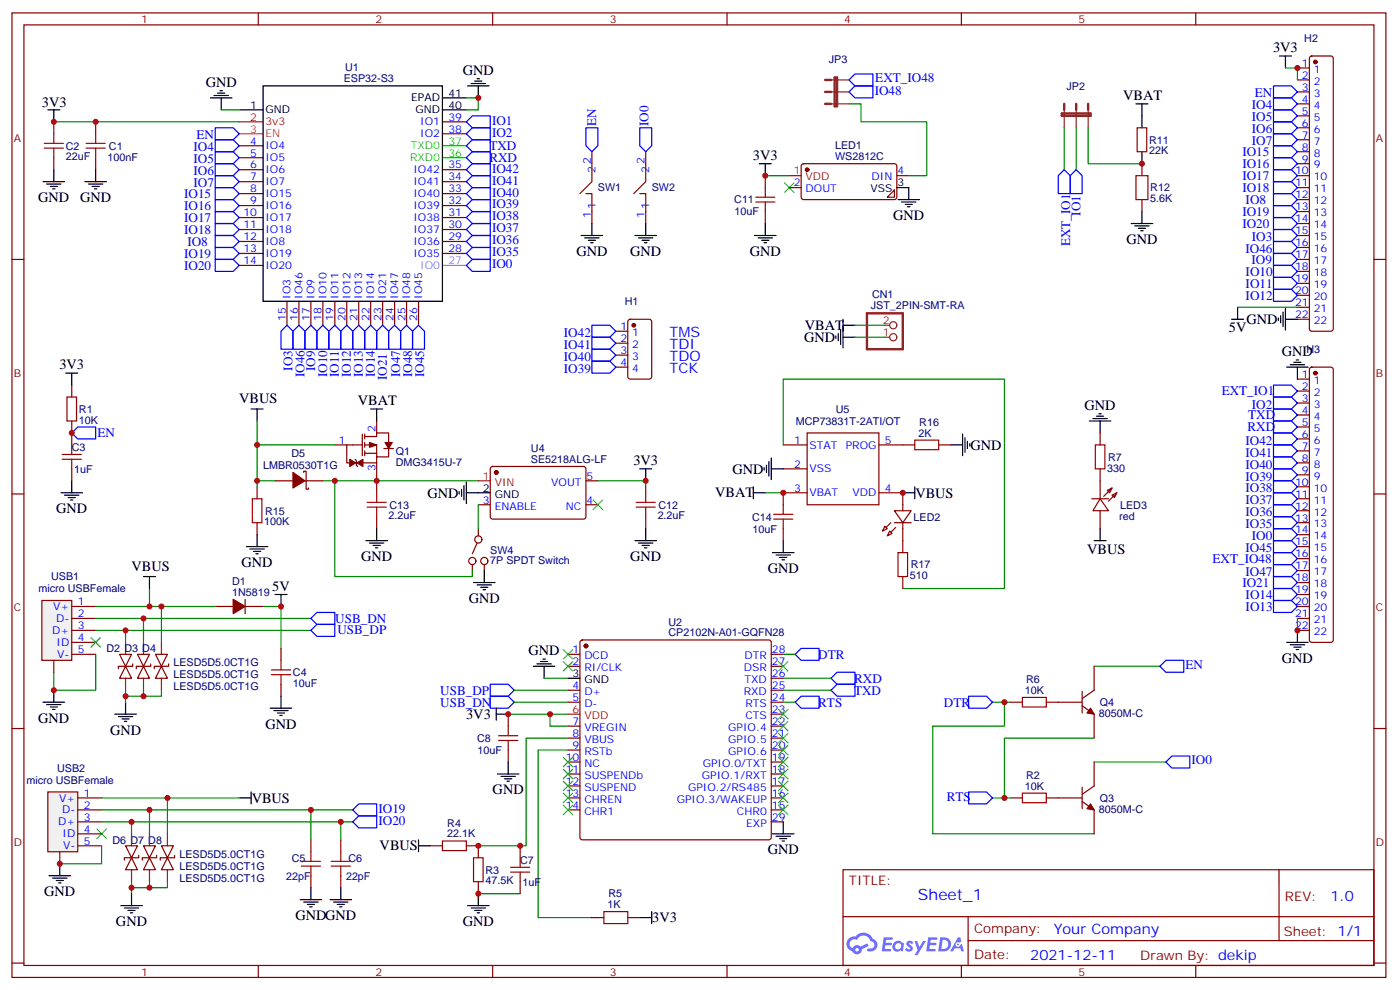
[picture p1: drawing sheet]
<svg xmlns="http://www.w3.org/2000/svg" width="413mm" height="292mm" viewBox="0 0 413 292" stroke-linecap="round" stroke-linejoin="round" font-family="sans-serif">
<g fill="none" stroke="#870000" stroke-width=".35">
<path d="M3.5 3.8h405.4v284.3h-405.4zM7.1 7.3h398.2v277.3h-398.2zM76.2 3.8v3.5M145.3 3.8v3.5M214.5 3.8v3.5M283.6 3.8v3.5M352.8 3.8v3.5M3.5 76.5h3.6M405.3 76.5h3.6M3.5 145.6h3.6M405.3 145.6h3.6M3.5 214.8h3.6"/>
<path d="M405.3 214.8h3.6M248.7 256.4h156.6v28.2h-156.6zM377.3 256.4v20.9M248.7 270.2h156.5M285.6 277.3h119.6M285.6 270.2v14.2M3.5 283.9h3.6M76.2 284.6v3.5M145.3 284.6v3.5M214.5 284.6v3.5M283.6 284.6v3.5M352.8 284.6v3.5"/>
<path d="M405.3 283.9h3.6"/>
</g>
<g fill="#5487ff">
<path d="M267.7 277.6a1.22 1.22 0 0 1 1.7 .2l-.4 .6a.47 .47 0 0 0-.3-.4 .47 .47 0 0 0-.5 .2l.1 .2a1.14 1.14 0 0 1 .8 1.8 1.14 1.14 0 0 1-1.9 0l-.2-.2 .5-.6 .7 .5a.29 .29 0 0 0 .3-.3 .29 .29 0 0 0-.2-.3 1.04 1.04 0 0 1-.6-1.7z"/>
<path d="M260.7 276.3h2.4l.3 .2-.2 .5-1.8 .1-.1 .8h1.5l.3 .4-.3 .4h-1.6l-.2 1.1h1.7l.2 .3-.2 .3-2.6 .1z"/>
<path d="M273.8 276.3h2.4l.3 .2-.1 .5-1.8 .1-.2 .8h1.6l.3 .4-.4 .4h-1.6l-.1 1.1h1.7l.2 .3-.2 .3-2.6 .1z"/>
<path d="M282.6 276.3h.7l.3 1.3-.6 .3a.69 .69 0 0 0-1 .3 .69 .69 0 0 0 .4 .9 .69 .69 0 0 0 .9-.6l.5-.2 .6 2.2h-.8l-.2-.9h-1.8l-.5 .9h-.8z"/>
<path d="M269.8 277.4h.8l.6 1.8 1.1-1.8h.9l-2.6 4.2h-.8l.9-1.5z"/>
<path d="M277.4 276.3l-.6 4.2h1.3a2.11 2.11 0 0 0 2.5-2.1 2.11 2.11 0 0 0-2.5-2.1zM278.1 277.1a1.39 1.39 0 0 1 1.7 1.4 1.39 1.39 0 0 1-1.8 1.3h-.3z"/>
<path d="M263.7 277.9a1.54 1.54 0 0 0-.1 2.2 1.54 1.54 0 0 0 2.2 .1l.6 .3 .3-2.3-.2-.3h-.4a1.49 1.49 0 0 0-2.4 0zM264 278.9a.94 .94 0 0 1 1.8 0 .94 .94 0 0 1-1.8 0z"/>
<path d="M250.4 276.7a2.18 2.18 0 0 0 1.1 3.7 1.44 1.44 0 0 0 1.6 .9 1.44 1.44 0 0 0 1.2-1.4l2-1.1-.5-.7-1.9 1a1.47 1.47 0 0 0-2.4 .4 1.39 1.39 0 0 1-.7-1.9 1.39 1.39 0 0 1 2-.5 2.12 2.12 0 0 1 2.2-1.3 2.12 2.12 0 0 1 1.9 1.7 1.14 1.14 0 0 1 1.1 1.4 1.14 1.14 0 0 1-1.7 .7 .43 .43 0 0 0-.5 .4 .43 .43 0 0 0 .4 .5 1.98 1.98 0 0 0 2.5-1.2 1.98 1.98 0 0 0-1.2-2.6 3.1 3.1 0 0 0-5.3-.6l-.9 .1zM252.3 280a.55 .55 0 0 1 1.1 0 .55 .55 0 0 1-1.1 0z"/>
<circle cx="282.6" cy="278.4" r=".26"/>
</g>
<g fill="none" stroke="#000" stroke-width=".35">
<path d="M14.1 32.4h3.5M15.9 32.4v3.5M62.1 28.9h6.3M63.1 28.2h4.3M64.2 27.4h2.1M64.9 26.7h.7M65.3 28.9v3.5M70.6 32.4h7M77.6 25.3h52.9v63.5h-52.9zM130.5 32.4h7.1M130.5 28.9h7.1M12.7 53.6h6.3"/>
<path d="M13.8 54.3h4.2M14.8 55h2.1M15.5 55.7h.7M15.9 50v3.6M25 53.6h6.4M26.1 54.3h4.2M27.2 55h2.1M27.9 55.7h.7M28.2 50v3.6M171.4 69.4h6.4M172.5 70.1h4.2M173.6 70.8h2.1"/>
<path d="M174.3 71.5h.7M174.6 65.9v3.5M187.3 69.4h6.4M188.4 70.1h4.2M189.4 70.8h2.2M190.1 71.5h.8M190.5 65.9v3.5M19.4 110h3.5M21.2 110v3.5M18 145.3h6.3M19 146h4.3M20.1 146.7h2.1"/>
<path d="M20.8 147.4h.7M21.2 141.7v3.6"/>
</g>
<path d="M70.6 35.9h7" fill="none" stroke="#f00" stroke-width=".35"/>
<path d="M70.6 39.4h7" fill="none" stroke="#f60" stroke-width=".35"/>
<g fill="none" stroke="#870000" stroke-width=".35">
<path d="M15.9 35.9v3.5M28.2 35.9v3.5M130.5 39.4h7.1M130.5 35.9h7.1M15.9 46.5v3.5M28.2 46.5v3.5M70.6 43h7M70.6 46.5h7M70.6 50h7M70.6 53.6h7M70.6 57.1h7M130.5 50h7.1"/>
<path d="M130.5 53.6h7.1M130.5 57.1h7.1M172.9 57.1h1.7v8.8M174.6 44.7v8.9l-3.5 3.5M188.7 57.1h1.8v8.8M190.5 44.7v8.9l-3.5 3.5M70.6 60.6h7M70.6 64.1h7M70.6 67.7h7M70.6 71.2h7M70.6 74.7h7M70.6 78.2h7"/>
<path d="M130.5 60.6h7.1M130.5 64.1h7.1M130.5 67.7h7.1M130.5 71.2h7.1M130.5 74.7h7.1M84.7 88.8v7.1M88.2 88.8v7.1M91.7 88.8v7.1M95.2 88.8v7.1M98.8 88.8v7.1M102.3 88.8v7.1M105.8 88.8v7.1"/>
<path d="M109.4 88.8v7.1M112.9 88.8v7.1M116.4 88.8v7.1M119.9 88.8v7.1M123.5 88.8v7.1M21.2 113.5v3.6M21.2 124.1v7.1M21.2 138.2v3.5"/>
</g>
<path d="M130.5 78.2h7.1" fill="none" stroke="#f0f" stroke-width=".35"/>
<path d="M130.5 46.5h7.1M130.5 43h7.1" fill="none" stroke="#0f0" stroke-width=".35"/>
<path d="M15.9 35.9h54.7M65.3 32.4h5.3" fill="none" stroke="#008700" stroke-width=".35"/>
<g fill="none" stroke="#a10000" stroke-width=".35">
<path d="M15.9 39.4v2.9M28.2 39.4v2.9M13.1 43.7h5.6M13.1 42.3h5.6M15.9 43.7v2.8M25.4 43.7h5.6M25.4 42.3h5.6M28.2 43.7v2.8M19.8 117.1h2.8v7h-2.8zM18.3 134h5.7M18.3 135.4h5.7M21.2 131.2v2.8"/>
<path d="M21.2 135.4v2.8"/>
</g>
<path d="M63.5 37.7h5.3l1.8 1.7-1.8 1.8h-5.3zM172.9 37.7h3.5v5.3l-1.8 1.7-1.7-1.7zM188.7 37.7h3.6v5.3l-1.8 1.7-1.8-1.7zM137.6 78.2l1.7-1.7h5.3v3.5h-5.3zM21.2 127.6l1.7-1.7h5.3v3.5h-5.3z" fill="none" stroke="#00f" stroke-width=".35"/>
<path d="M28.6 244.4l2.8 2.8M31.4 244.4l-2.8 2.8" fill="none" stroke="#3c3" stroke-width=".35"/>
<path d="M14.1 233.5h8.8v17.6h-8.8z" fill="#f0f0f0" stroke="#870000" stroke-width=".35"/>
<path d="M22.9 235.2h7.1M22.9 238.8h7.1M17.6 251.1v3.5M22.9 242.3h7.1M22.9 245.8h7.1M22.9 249.3h7.1M91.7 247.6v3.5M91.7 258.2v3.5M100.5 247.6v3.5M100.5 258.2v3.5" fill="none" stroke="#870000" stroke-width=".35"/>
<path d="M104.1 238.8l1.7-1.8h5.3v3.5h-5.3zM104.1 242.3l1.7-1.8h5.3v3.6h-5.3z" fill="none" stroke="#00f" stroke-width=".35"/>
<path d="M15.9 198.2v5.3M30 238.8h74.1M91.7 238.8v8.8M30 242.3h74.1M30 249.3v5.3h-12.4M100.5 242.3v5.3" fill="none" stroke="#008700" stroke-width=".35"/>
<path d="M88.9 253.9h5.6M88.9 255.3h5.6M91.7 251.1v2.8M91.7 255.3v2.9M97.7 253.9h5.7M97.7 255.3h5.7M100.5 251.1v2.8M100.5 255.3v2.9" fill="none" stroke="#a10000" stroke-width=".35"/>
<g fill="none" stroke="#000" stroke-width=".35">
<path d="M12.7 207h6.3M13.8 207.7h4.2M14.8 208.4h2.1M15.5 209.1h.7M15.9 203.5v3.5M70.6 235.2h3.5M74.1 233.5v3.5M14.5 258.2h6.3M15.5 258.9h4.3M16.6 259.6h2.1M17.6 254.6v3.6M17.3 260.3h.7"/>
<path d="M88.5 265.2h6.4M89.6 265.9h4.2M90.7 266.6h2.1M91.4 267.3h.7M91.7 261.7v3.5M97.4 265.2h6.3M98.4 265.9h4.3M99.5 266.6h2.1M100.2 267.3h.7M100.5 261.7v3.5"/>
</g>
<path d="M12.3 177h8.9v17.7h-8.9z" fill="#f0f0f0" stroke="#870000" stroke-width=".35"/>
<g fill="none" stroke="#870000" stroke-width=".35">
<path d="M386.5 16.7l.5-.2h5.6l.5 .2 .2 .5v79.7l-.2 .5-.5 .2h-5.6l-.5-.2-.2-.5v-79.7zM335.5 37.7h2.8v7h-2.8zM382.8 20h3.5M382.8 23.6h3.5M382.8 27.1h3.5M382.8 30.6h3.5M382.8 34.1h3.5M382.8 37.7h3.5M225.8 51.8v3.5M232.8 55.3h3.6M236.6 48.5l.5-.2h27.1l.4 .7-.1 9.4-.6 .4h-27.1l-.4-.7v-9.1zM263.9 56v2.1h-2.1z"/>
<path d="M264.6 51.8h3.5M336.9 48.3v3.5M336.9 58.8v3.6M382.8 55.3h3.5M382.8 51.8h3.5M382.8 41.2h3.5M382.8 44.7h3.5M382.8 48.3h3.5M382.8 58.8h3.5M225.8 62.4v3.5M382.8 62.4h3.5M382.8 65.9h3.5"/>
<path d="M382.8 69.4h3.5M382.8 73h3.5M382.8 76.5h3.5M181.7 97.6h3.5M185.4 94.3l.5-.2h5.7l.6 .5 .1 16.5-.5 .6-5.9 .1-.6-.5-.1-16.5zM382.8 80h3.5M382.8 83.5h3.5M382.8 87.1h3.5M382.8 90.6h3.5M382.8 94.1h3.5M181.7 101.2h3.5M181.7 104.7h3.5"/>
<path d="M181.7 108.2h3.5M382.8 111.8h3.5M382.8 115.3h3.5M382.8 118.8h3.5M386.5 108.4l.5-.2h5.6l.5 .2 .2 .5v79.8l-.2 .5-.5 .2h-5.6l-.5-.3-.2-.4v-79.8zM89.6 139.3v-.4h.7v5.3h.7v-.3M98.8 131.2h3.5M104.1 131.2h2.8M106.9 128v6.3M107.6 128.7h3.5v-1.1h3.6v2.9M107.6 131.2h3.5v3.5h3.6v-2.5M107.6 133.6h3.5"/>
<path d="M107.6 128v1.4M107.6 130.5v1.4M107.6 132.9v1.4M111.1 124.1v3.5M111.1 134.7v10.6M113.2 132.2h2.9M144.9 137.7l.4-.2 27.1 .1 .5 .6-.1 14.4-.6 .4h-27.1l-.5-.7v-14.1zM231.1 131.2h7M231.1 138.2h7M238.1 127.6h21.2v21.2h-21.2zM259.3 131.2h10.6M276.9 131.2h3.6"/>
<path d="M324.6 127.6v3.6M324.6 138.2v8.8M382.8 122.3h3.5M382.8 125.9h3.5M382.8 129.4h3.5M382.8 132.9h3.5M382.8 136.5h3.5M382.8 140h3.5M75.8 143.5v3.5M75.8 154.1v3.5M81.1 141.7h5.3M90 141.7h5.2"/>
<path d="M111.1 152.3v3.6M141.1 155.9v2.1M141.1 148.8h3.5M172.9 148.8h3.5M172.9 141.7h3.5M190.5 141.7v3.6M190.5 152.3v3.6M231.1 155.9v3.5M238.1 145.3h-7v3.5M259.3 145.3h7v5.3M261.1 155.2l.7 .7-1.5 .7zM262.5 156.6l.7 .7-1.4 .7z"/>
<path d="M263.9 150.6h4.9l-2.5 3.5zM263.9 154.1h4.9M266.3 154.1v8.8M322.1 147h4.9M324.6 147l2.4 3.6h-4.6zM324.6 150.6v5.3M326.7 144.6l1.4-.7-.7 1.4zM328.1 146l1.4-.7-.7 1.4zM328.1 143.9l-2.5 2.4M329.5 145.3l-2.5 2.4M382.8 154.1h3.5M382.8 143.5h3.5"/>
<path d="M382.8 147h3.5M382.8 150.6h3.5M382.8 157.6h3.5M21.2 178.8h7M63.5 178.8h5.3M72.3 178.8h5.3M72.3 176.7v4.2M139.3 166.4v1.8M140.8 160.1l-1.5 3.2M142.9 166.4v1.8M266.3 170v3.5M382.8 178.8h3.5"/>
<path d="M382.8 161.1h3.5M382.8 164.7h3.5M382.8 168.2h3.5M382.8 171.7h3.5M382.8 175.3h3.5M15.9 194.7v3.5M21.2 182.3h7M21.2 185.8h7M21.2 189.4h7M21.2 192.9h7M35.3 192.9h3.5l-1.8 3.5zM37 196.4l1.8 3.6h-3.5z"/>
<path d="M39.2 195.7v.7h-4.3v.7M40.6 192.9h3.5l-1.8 3.5zM42.3 196.4l1.8 3.6h-3.5zM44.4 195.7v.7h-4.2v.7M45.9 192.9h3.5l-1.8 3.5zM47.6 196.4l1.8 3.6h-3.5zM49.7 195.7v.7h-4.2v.7M82.9 191.1v3.6M167.6 192.9h3.5M167.6 196.4h3.5M171.3 188.9l.5-.2h55l.5 .2 .2 .5v57.5l-.2 .5-.5 .2h-55l-.5-.3-.2-.4v-57.5zM227.5 192.9h3.6"/>
<path d="M227.5 196.4h3.6M227.5 200h3.6M322.8 196.4v7.1l-3.5 2.5M382.8 182.3h3.5M382.8 185.8h3.5M82.9 201.7v3.5M149.9 210.5v3.6M167.6 203.5h3.5M167.6 207h3.5M167.6 214.1h3.5M167.6 217.6h3.5M227.5 203.5h3.6"/>
<path d="M227.5 207h3.6M227.5 214.1h3.6M227.5 217.6h3.6M227.5 210.5h3.6M298.1 207h3.5M308.7 207h10.6M319.3 203.8v6.4M319.3 208.1l3.5 2.4v7.1M149.9 221.1v3.5M167.6 221.1h3.5M167.6 224.6h3.5M167.6 228.2h3.5"/>
<path d="M167.6 231.7h3.5M167.6 235.2h3.5M167.6 238.8h3.5M227.5 221.1h3.6M227.5 224.6h3.6M227.5 228.2h3.6M227.5 231.7h3.6M227.5 235.2h3.6M227.5 238.8h3.6M298.1 235.2h3.5M308.7 235.2h10.6M319.3 236.3l3.5 2.5v7"/>
<path d="M319.3 232.1v6.3M322.8 224.6v7.1l-3.5 2.5M37 249.3h3.6l-1.8 3.6zM38.8 252.9l1.8 3.5h-3.6zM40.9 252.2v.7h-4.2v.7M42.3 249.3h3.6l-1.8 3.6zM44.1 252.9l1.8 3.5h-3.6zM46.2 252.2v.7h-4.2v.7M47.6 249.3h3.6l-1.8 3.6zM49.4 252.9l1.8 3.5h-3.6zM51.5 252.2v.7h-4.2v.7M127 249.3h3.5"/>
<path d="M137.6 249.3h3.5v3.6M141.1 259.9v3.6M153.5 249.3v3.6M153.5 259.9v3.6M227.5 242.3h3.6M174.6 270.5h3.6M185.2 270.5h3.5"/>
<circle cx="141.1" cy="159" r="1.06"/>
<circle cx="139.3" cy="165.4" r="1.06"/>
<circle cx="142.9" cy="165.4" r="1.06"/>
</g>
<g fill="#870000" stroke="#870000" stroke-width=".35">
<path d="M68.8 176.7l3.5 2.1-3.5 2.1z"/>
<path d="M321.7 237l1.1 1.8-2.1-.4z"/>
<path d="M321.7 208.8l1.1 1.7-2.1-.3z"/>
<path d="M109 130.5l2.1 .7-2.1 .7z"/>
<path d="M113.6 130.5h2.1l-1 1.7z"/>
<path d="M105.3 136.5l1.8-1.1v2.1z"/>
<path d="M103.2 135.4l1.8 1.1-1.8 1z"/>
<path d="M86.4 139.3l3.6 2.4-3.6 2.2z"/>
<path d="M262.8 156.9l1.4-1.4z"/>
<path d="M262.8 154.1l-1.4 1.4z"/>
<circle cx="172.9" cy="190.4" r=".53"/>
<circle cx="187" cy="95.9" r=".53"/>
<circle cx="146.4" cy="139.3" r=".53"/>
<circle cx="238.1" cy="50" r=".53"/>
<circle cx="388.1" cy="18.3" r=".53"/>
<circle cx="388.1" cy="110" r=".53"/>
</g>
<g fill="none" stroke="#008700" stroke-width=".35">
<path d="M137.6 28.9h3.5v3.5h-3.5M250.5 30.6h3.5v5.3h19.4v15.9h-5.3M314 37.7v12.3M317.5 37.7v12.3M321 37.7v10.6h15.9M379.2 20h3.6v3.6M225.8 51.8h7M252.2 95.9h8.9M252.2 99.4h8.9M365.1 90.6h17.7M75.8 124.1v19.4M75.8 131.2h23"/>
<path d="M231.1 131.2v-19.4h65.2v61.7h-30M75.8 141.7h5.3M95.2 141.7h45.9M98.8 141.7v28.3h40.5v-1.8M141.1 148.8v7.1M176.4 141.7h14.1M225.8 145.3h5.3M28.2 178.8h35.3M44.1 173.5v5.3M47.6 178.8v10.6M77.6 178.8h5.3v12.3M28.2 192.9v10.6h-12.3"/>
<path d="M28.2 182.3h63.5M28.2 185.8h63.5M37 185.8v3.6M42.3 182.3v7.1M160.5 200h7.1M231.1 200h14.1M231.1 192.9h3.5M322.8 196.4h19.4M382.8 182.3v3.5M37 203.5v3.5M42.3 203.5v1.7M47.6 203.5v1.7h-10.6"/>
<path d="M149.9 210.5h17.7M151.7 203.5h15.9M151.7 207h15.9M162.3 210.5v3.6h5.3M167.6 217.6h-12.4v31.7h-14.1M231.1 203.5h14.1M231.1 207h3.5M292.8 207h5.3M296.3 207v7.1h-21.1v31.7h47.6M322.8 217.6h-26.5v17.6M30 235.2h40.6M44.1 238.8v7"/>
<path d="M49.4 235.2v10.6M167.6 221.1h-8.9v49.4h15.9M292.8 235.2h5.3M322.8 224.6h21.2M38.8 242.3v3.5M38.8 259.9v3.6M44.1 259.9v1.8M49.4 259.9v1.8h-10.6M141.1 263.5h12.4"/>
</g>
<g fill="none" stroke="#000" stroke-width=".35">
<path d="M377.5 16.5h3.5M379.2 16.5v3.5M137.9 25.3h6.4M139 24.6h4.2M140.1 23.9h2.1M140.8 23.2h.7M141.1 25.3v3.6M335.1 30.6h3.6M336.9 30.6v7.1M224 48.3h3.5M225.8 48.3v3.5M264.6 55.3h3.5v3.5"/>
<path d="M264.9 58.8h6.4M266 59.5h4.2M336.9 44.7v3.6M222.6 69.4h6.4M223.7 70.1h4.2M224.7 70.8h2.1M225.4 71.5h.7M225.8 65.9v3.5M267.1 60.3h2.1M267.8 61h.7M333.7 65.9h6.4M334.8 66.6h4.2"/>
<path d="M335.8 67.3h2.2M336.5 68h.8M336.9 62.4v3.5M246.6 99.1v.7M247.3 98.4v2.1M248 97.3v4.2M248.7 95.9h3.5M248.7 94.1v8.5M248.7 99.4h3.5M363.4 94.1h3.5M365.1 90.6v3.5M377.1 93.8v.7"/>
<path d="M377.8 93.1v2.1M378.5 92v4.2M379.2 90.9v6.4M379.2 94.1h3.6M379.6 108.2h6.3M380.6 107.5h4.3M381.7 106.8h2.1M382.4 106.1h.7M382.8 108.2v3.6M74.1 120.6h3.5M75.8 120.6v3.5M109.4 120.6h3.5"/>
<path d="M111.1 120.6v3.5M188.7 138.2h3.6M190.5 138.2v3.5M225.4 137.9v.7M226.1 137.2v2.1M226.8 136.1v4.2M227.5 138.2h3.6M227.5 135v6.4M280.5 131.2h3.5M284 128v6.3M284.7 129v4.3M285.4 130.1v2.1"/>
<path d="M286.1 130.8v.7M321.4 124.1h6.3M322.4 123.4h4.3M323.5 122.7h2.1M324.2 122h.7M324.6 124.1v3.5M75.8 157.6v3.5M107.9 159.4h6.4M111.1 155.9v3.5M135.5 144.9v.7M136.2 144.2v2.1M136.9 143.2v4.2"/>
<path d="M137.6 145.3h7M137.6 142.1v6.3M187.3 159.4h6.4M190.5 155.9v3.5M222.2 145.3h3.6M222.2 143.5v3.5M231.1 159.4v3.5M266.3 145.3h3.6M269.9 143.5v3.5M322.8 159.4h3.5M324.6 155.9v3.5M42.3 170h3.6"/>
<path d="M44.1 170v3.5M72.7 161.1h6.3M73.7 161.9h4.3M74.8 162.6h2.1M75.5 163.3h.7M81.1 175.3h3.6M82.9 175.3v3.5M109 160.1h4.2M110.1 160.8h2.1M110.8 161.5h.7M139.7 171.7h6.3M140.8 172.4h4.2"/>
<path d="M141.8 173.1h2.1M142.5 173.8h.7M142.9 168.2v3.5M188.4 160.1h4.2M189.4 160.8h2.2M190.1 161.5h.8M227.9 162.9h6.3M229 163.6h4.2M230 164.3h2.1M230.7 165h.7M157.3 196.4h6.4M158.4 195.7h4.2"/>
<path d="M159.5 195h2.1M160.2 194.3h.7M160.5 196.4v3.6M167.6 200h3.5M379.6 189.4h6.3M380.6 190.1h4.3M381.7 190.8h2.1M382.4 191.5h.7M382.8 185.8v3.6M33.9 210.5h6.3M34.9 211.2h4.3M36 211.9h2.1"/>
<path d="M36.7 212.7h.7M37 207v3.5M79.7 208.8h6.4M80.8 209.5h4.2M81.8 210.2h2.2M82.5 210.9h.8M82.9 205.2v3.6M146.4 210.5h3.5M146.4 208.8v3.5M146.8 228.2h6.3M147.8 228.9h4.2M148.9 229.6h2.1"/>
<path d="M149.6 230.3h.7M149.9 224.6v3.6M123.5 249.3h3.5M123.5 247.6v3.5M227.9 245.8h6.3M229 246.5h4.2M230 247.2h2.1M230.7 247.9h.7M231.1 242.3v3.5M35.6 267h6.4M36.7 267.7h4.2M37.7 268.4h2.2"/>
<path d="M38.5 269.1h.7M38.8 263.5v3.5M137.9 267h6.4M139 267.7h4.2M140.1 268.4h2.1M140.8 269.1h.7M141.1 263.5v3.5M188.7 270.5h3.6M192.3 268.7v3.6"/>
</g>
<g fill="none" stroke="#3c3" stroke-width=".35">
<path d="M231.4 53.9l2.8 2.8M234.2 53.9l-2.8 2.8M175 147.4l2.8 2.8M177.8 147.4l-2.8 2.8M26.8 188l2.8 2.8M29.6 188l-2.8 2.8M166.2 191.5l2.8 2.8M166.2 195l2.8 2.8M169 191.5l-2.8 2.8M169 195l-2.8 2.8M229.7 195l2.8 2.8M232.5 195l-2.8 2.8"/>
<path d="M229.7 216.2l2.8 2.8M229.7 219.7l2.8 2.8M229.7 212.7l2.8 2.8M229.7 209.1l2.8 2.8M232.5 216.2l-2.8 2.8M232.5 219.7l-2.8 2.8M232.5 212.7l-2.8 2.8M232.5 209.1l-2.8 2.8M166.2 223.2l2.8 2.9M166.2 230.3l2.8 2.8M166.2 233.8l2.8 2.8M166.2 237.3l2.8 2.9"/>
<path d="M166.2 226.8l2.8 2.8M169 223.2l-2.8 2.9M169 230.3l-2.8 2.8M169 233.8l-2.8 2.8M169 237.3l-2.8 2.9M169 226.8l-2.8 2.8M229.7 237.3l2.8 2.9M229.7 233.8l2.8 2.8M229.7 230.3l2.8 2.8M229.7 226.8l2.8 2.8M229.7 223.2l2.8 2.9M232.5 237.3l-2.8 2.9"/>
<path d="M232.5 233.8l-2.8 2.8M232.5 230.3l-2.8 2.8M232.5 226.8l-2.8 2.8M232.5 223.2l-2.8 2.9"/>
</g>
<g fill="none" stroke="#a10000" stroke-width=".35">
<path d="M223 59.5h5.6M223 58.1h5.6M225.8 55.3v2.8M225.8 59.5v2.9M335.1 51.8h3.6v7h-3.6zM269.9 129.8h7v2.8h-7zM323.1 131.2h2.9v7h-2.9zM74.4 147h2.9v7.1h-2.9zM108.3 149.5h5.6M108.3 148.1h5.6M111.1 145.3v2.8M111.1 149.5v2.8"/>
<path d="M187.7 149.5h5.6M187.7 148.1h5.6M190.5 145.3v2.8M190.5 149.5v2.8M228.2 153h5.7M228.2 151.6h5.7M231.1 148.8v2.8M231.1 153v2.9M264.9 162.9h2.9v7.1h-2.9zM80.1 198.9h5.6M80.1 197.5h5.6M82.9 194.7v2.8"/>
<path d="M82.9 198.9v2.8M147.1 218.3h5.7M147.1 216.9h5.7M149.9 214.1v2.8M149.9 218.3v2.8M301.6 205.6h7.1v2.8h-7.1zM301.6 233.8h7.1v2.8h-7.1zM130.5 247.9h7.1v2.9h-7.1zM139.7 252.9h2.8v7h-2.8zM150.6 255.7h5.7M150.6 257.1h5.7M153.5 252.9v2.8"/>
<path d="M153.5 257.1v2.8M178.2 268.7h7v3.6h-7z"/>
</g>
<g fill="none" stroke="#8c2424" stroke-width=".35">
<path d="M245.2 30.6h5.3M245.2 27.1h5.3M245.2 23.6h5.3M314 32.4v5.3M317.5 32.4v5.3M321 32.4v5.3M261.1 95.9h1.4M261.1 99.4h1.4M37 189.4v3.5M37 200v3.5M42.3 189.4v3.5M42.3 200v3.5"/>
<path d="M47.6 189.4v3.5M47.6 200v3.5M38.8 245.8v3.5M38.8 256.4v3.5M44.1 245.8v3.5M44.1 256.4v3.5M49.4 245.8v3.5M49.4 256.4v3.5"/>
<circle cx="263.5" cy="99.4" r="1.06"/>
<circle cx="263.5" cy="95.9" r="1.06"/>
</g>
<g fill="none" stroke="#00f" stroke-width=".35">
<path d="M137.6 35.9l1.7-1.8h5.3v3.6h-5.3zM137.6 39.4l1.7-1.7h5.3v3.5h-5.3zM250.5 23.6l1.7-1.8h5.3v3.5h-5.3zM252.2 25.3h5.3v3.6h-5.3l-1.7-1.8zM375.7 25.3h5.3l1.8 1.8-1.8 1.8h-5.3zM375.7 28.9h5.3l1.8 1.7-1.8 1.8h-5.3zM375.7 32.4h5.3l1.8 1.7-1.8 1.8h-5.3zM375.7 35.9h5.3l1.8 1.8-1.8 1.7h-5.3zM375.7 39.4h5.3l1.8 1.8-1.8 1.8h-5.3zM63.5 41.2h5.3l1.8 1.8-1.8 1.7h-5.3zM63.5 44.7h5.3l1.8 1.8-1.8 1.8h-5.3zM63.5 48.3h5.3l1.8 1.7-1.8 1.8h-5.3z"/>
<path d="M63.5 51.8h5.3l1.8 1.8-1.8 1.7h-5.3zM63.5 55.3h5.3l1.8 1.8-1.8 1.7h-5.3zM63.5 58.8h5.3l1.8 1.8-1.8 1.8h-5.3zM137.6 46.5l1.7-1.8h5.3v3.6h-5.3zM137.6 43l1.7-1.8h5.3v3.5h-5.3zM137.6 57.1l1.7-1.8h5.3v3.5h-5.3zM137.6 53.6l1.7-1.8h5.3v3.5h-5.3zM137.6 50l1.7-1.7h5.3v3.5h-5.3zM314 50l1.7 1.8v5.3h-3.5v-5.3zM317.5 50l1.8 1.8v5.3h-3.6v-5.3zM375.7 43h5.3l1.8 1.7-1.8 1.8h-5.3zM375.7 46.5h5.3l1.8 1.8-1.8 1.7h-5.3z"/>
<path d="M375.7 50h5.3l1.8 1.8-1.8 1.8h-5.3zM375.7 53.6h5.3l1.8 1.7-1.8 1.8h-5.3zM375.7 57.1h5.3l1.8 1.7-1.8 1.8h-5.3zM63.5 69.4h5.3l1.8 1.8-1.8 1.8h-5.3zM63.5 62.4h5.3l1.8 1.7-1.8 1.8h-5.3zM63.5 65.9h5.3l1.8 1.8-1.8 1.7h-5.3zM63.5 73h5.3l1.8 1.7-1.8 1.8h-5.3zM63.5 76.5h5.3l1.8 1.7-1.8 1.8h-5.3zM137.6 74.7l1.7-1.7h5.3v3.5h-5.3zM137.6 67.7l1.7-1.8h5.3v3.5h-5.3zM137.6 64.1l1.7-1.7h5.3v3.5h-5.3zM137.6 60.6l1.7-1.8h5.3v3.6h-5.3z"/>
<path d="M139.3 69.4h5.3v3.6h-5.3l-1.7-1.8zM375.7 74.7h5.3l1.8 1.8-1.8 1.7h-5.3zM375.7 71.2h5.3l1.8 1.8-1.8 1.7h-5.3zM375.7 67.7h5.3l1.8 1.7-1.8 1.8h-5.3zM375.7 60.6h5.3l1.8 1.8-1.8 1.7h-5.3zM375.7 64.1h5.3l1.8 1.8-1.8 1.8h-5.3zM375.7 78.2h5.3l1.8 1.8-1.8 1.8h-5.3zM84.7 95.9l1.7 1.7v5.3h-3.5v-5.3zM88.2 95.9l1.8 1.7v5.3h-3.6v-5.3zM91.7 95.9l1.8 1.7v5.3h-3.5v-5.3zM95.2 95.9l1.8 1.7v5.3h-3.5v-5.3zM98.8 95.9l1.7 1.7v5.3h-3.5v-5.3z"/>
<path d="M102.3 95.9l1.8 1.7v5.3h-3.6v-5.3zM104.1 97.6l1.7-1.7 1.8 1.7v5.3h-3.5zM109.4 95.9l1.7 1.7v5.3h-3.5v-5.3zM112.9 95.9l1.8 1.7v5.3h-3.6v-5.3zM116.4 95.9l1.8 1.7v5.3h-3.5v-5.3zM119.9 95.9l1.8 1.7v5.3h-3.5v-5.3zM123.5 95.9l1.7 1.7v5.3h-3.5v-5.3zM174.6 95.9h5.3l1.8 1.7-1.8 1.8h-5.3zM174.6 99.4h5.3l1.8 1.8-1.8 1.7h-5.3zM375.7 81.8h5.3l1.8 1.7-1.8 1.8h-5.3zM375.7 85.3h5.3l1.8 1.8-1.8 1.7h-5.3zM174.6 106.5h5.3l1.8 1.7-1.8 1.8h-5.3z"/>
<path d="M174.6 102.9h5.3l1.8 1.8-1.8 1.8h-5.3zM375.7 113.5h5.3l1.8 1.8-1.8 1.8h-5.3zM375.7 117.1h5.3l1.8 1.7-1.8 1.8h-5.3zM375.7 120.6h5.3l1.8 1.7-1.8 1.8h-5.3zM375.7 124.1h5.3l1.8 1.8-1.8 1.7h-5.3zM375.7 127.6h5.3l1.8 1.8-1.8 1.8h-5.3zM375.7 131.2h5.3l1.8 1.7-1.8 1.8h-5.3zM375.7 134.7h5.3l1.8 1.8-1.8 1.7h-5.3zM375.7 138.2h5.3l1.8 1.8-1.8 1.7h-5.3zM375.7 141.7h5.3l1.8 1.8-1.8 1.8h-5.3zM375.7 145.3h5.3l1.8 1.7-1.8 1.8h-5.3zM375.7 148.8h5.3l1.8 1.8-1.8 1.7h-5.3z"/>
<path d="M375.7 152.3h5.3l1.8 1.8-1.8 1.8h-5.3zM375.7 155.9h5.3l1.8 1.7-1.8 1.8h-5.3zM375.7 159.4h5.3l1.8 1.7-1.8 1.8h-5.3zM375.7 162.9h5.3l1.8 1.8-1.8 1.7h-5.3zM375.7 166.4h5.3l1.8 1.8-1.8 1.8h-5.3zM375.7 170h5.3l1.8 1.7-1.8 1.8h-5.3zM375.7 173.5h5.3l1.8 1.8-1.8 1.7h-5.3zM375.7 177h5.3l1.8 1.8-1.8 1.8h-5.3zM91.7 182.3l1.8-1.7h5.3v3.5h-5.3zM93.5 184.1h5.3v3.5h-5.3l-1.8-1.8zM236.4 191.1h5.3v3.6h-5.3l-1.8-1.8zM245.2 200l1.7-1.8h5.3v3.5h-5.3z"/>
<path d="M342.2 196.4l1.8-1.7h5.2v3.5h-5.2zM144.6 201.7h5.3l1.8 1.8-1.8 1.7h-5.3zM144.6 205.2h5.3l1.8 1.8-1.8 1.8h-5.3zM234.6 207l1.8-1.8h5.3v3.6h-5.3zM245.2 203.5l1.7-1.8h5.3v3.5h-5.3zM285.8 205.2h5.2l1.8 1.8-1.8 1.8h-5.2zM285.8 233.5h5.2l1.8 1.7-1.8 1.8h-5.2zM345.7 222.9h5.3v3.5h-5.3l-1.7-1.8z"/>
</g>
<path d="M232.8 51.8h3.6M141.1 141.7h3.5M167.6 210.5h3.5" fill="none" stroke="#f00" stroke-width=".35"/>
<path d="M104.1 131.2h-1.8v5.3h.7M104.8 135.4l.3 .3v1.5l.4 .3M107.2 136.5h3.9" fill="none" stroke="#600" stroke-width=".35"/>
<path d="M243.4 30.6h1.8M243.4 27.1h1.8M243.4 23.6h1.8M246.2 22.9h.7v8.4h-.7zM313.3 33.4h8.4v.7h-8.4zM314 30.6v1.8M317.5 30.6v1.8M321 30.6v1.8M255.8 92.4h10.5v10.5h-10.5z" fill="none" stroke="#8c2424" stroke-width=".71"/>
<g fill="#c00">
<circle cx="15.9" cy="35.9" r=".88"/>
<circle cx="28.2" cy="35.9" r=".88"/>
<circle cx="21.2" cy="127.6" r=".88"/>
<circle cx="100.5" cy="242.3" r=".88"/>
<circle cx="91.7" cy="238.8" r=".88"/>
<circle cx="17.6" cy="254.6" r=".88"/>
<circle cx="44.1" cy="178.8" r=".88"/>
<circle cx="82.9" cy="178.8" r=".88"/>
<circle cx="15.9" cy="203.5" r=".88"/>
<circle cx="37" cy="205.2" r=".88"/>
<circle cx="42.3" cy="205.2" r=".88"/>
<circle cx="42.3" cy="182.3" r=".88"/>
<circle cx="47.6" cy="178.8" r=".88"/>
<circle cx="37" cy="185.8" r=".88"/>
<circle cx="162.3" cy="210.5" r=".88"/>
<circle cx="149.9" cy="210.5" r=".88"/>
<circle cx="141.1" cy="249.3" r=".88"/>
<circle cx="141.1" cy="263.5" r=".88"/>
<circle cx="153.5" cy="249.3" r=".88"/>
<circle cx="296.3" cy="207" r=".88"/>
<circle cx="296.3" cy="235.2" r=".88"/>
<circle cx="141.1" cy="28.9" r=".88"/>
<circle cx="44.1" cy="261.7" r=".88"/>
<circle cx="38.8" cy="261.7" r=".88"/>
<circle cx="49.4" cy="235.2" r=".88"/>
<circle cx="44.1" cy="238.8" r=".88"/>
<circle cx="38.8" cy="242.3" r=".88"/>
<circle cx="190.5" cy="141.7" r=".88"/>
<circle cx="111.1" cy="141.7" r=".88"/>
<circle cx="98.8" cy="141.7" r=".88"/>
<circle cx="75.8" cy="141.7" r=".88"/>
<circle cx="75.8" cy="131.2" r=".88"/>
<circle cx="231.1" cy="145.3" r=".88"/>
<circle cx="266.3" cy="145.3" r=".88"/>
<circle cx="336.9" cy="48.3" r=".88"/>
<circle cx="225.8" cy="51.8" r=".88"/>
<circle cx="382.8" cy="20" r=".88"/>
<circle cx="382.8" cy="185.8" r=".88"/>
</g>
<text font-size="4.6" fill="#00f" x="270.8" y="265.4">Sheet_1</text>
<g font-size="4.2">
<text x="375.6" y="15.3">3V3</text>
<text x="136.5" y="22.1">GND</text>
<text x="60.7" y="25.7">GND</text>
<text x="331.4" y="29.5">VBAT</text>
<text x="12.3" y="31.7">3V3</text>
<text x="222.1" y="47.1">3V3</text>
<text x="11.3" y="59.6">GND</text>
<text x="23.6" y="59.6">GND</text>
<text x="263.5" y="64.8">GND</text>
<text x="332.3" y="71.9">GND</text>
<text x="170" y="75.5">GND</text>
<text x="185.9" y="75.5">GND</text>
<text x="221.2" y="75.4">GND</text>
<text x="367.8" y="95.5">GND</text>
<text x="237.2" y="100.8">GND</text>
<text x="237.5" y="97.3">VBAT</text>
<text x="362.5" y="98">5V</text>
<text x="378.2" y="105">GND</text>
<text x="17.5" y="108.8">3V3</text>
<text x="70.6" y="118.8">VBUS</text>
<text x="105.6" y="119.4">VBAT</text>
<text x="320" y="120.9">GND</text>
<text x="186.9" y="137.1">3V3</text>
<text x="286.3" y="132.5">GND</text>
<text x="216.1" y="139.6">GND</text>
<text x="126.1" y="146.7">GND</text>
<text x="211" y="146.6">VBAT</text>
<text x="270.1" y="146.7">VBUS</text>
<text x="16.6" y="151.3">GND</text>
<text x="71.3" y="167.1">GND</text>
<text x="106.5" y="165.4">GND</text>
<text x="185.9" y="165.4">GND</text>
<text x="320.8" y="163.3">VBUS</text>
<text x="38.8" y="168.2">VBUS</text>
<text x="226.5" y="168.9">GND</text>
<text x="80.3" y="174.1">5V</text>
<text x="138.3" y="177.7">GND</text>
<text x="155.9" y="193.2">GND</text>
<text x="378.2" y="195.4">GND</text>
<text x="11.3" y="213">GND</text>
<text x="78.3" y="214.8">GND</text>
<text x="137.5" y="211.9">3V3</text>
<text x="32.5" y="216.5">GND</text>
<text x="74.3" y="236.6">VBUS</text>
<text x="145.3" y="234.2">GND</text>
<text x="112" y="250.7">VBUS</text>
<text x="226.5" y="251.9">GND</text>
<text x="13.1" y="264.2">GND</text>
<text x="34.2" y="273">GND</text>
<text x="87.1" y="271.2">GNDGND</text>
<text x="136.5" y="273">GND</text>
<text x="192.4" y="271.9">3V3</text>
</g>
<g font-size="4.2" fill="#00f">
<text x="197.6" y="99.4">TMS</text>
<text x="197.6" y="102.9">TDI</text>
<text x="197.6" y="106.5">TDO</text>
<text x="197.6" y="110">TCK</text>
<text x="392.5" y="265.7">1.0</text>
<text x="310.9" y="275.2">Your Company</text>
<text x="304" y="283">2021-12-11</text>
</g>
<g font-size="3.9" fill="#00f">
<text x="258.1" y="27.9">IO48</text>
<text x="258.2" y="24.3">EXT_IO48</text>
<text x="370.2" y="28.6">EN</text>
<text x="369.3" y="32.2">IO4</text>
<text x="369.3" y="35.8">IO5</text>
<text x="58" y="41">EN</text>
<text x="145.2" y="36.8">IO1</text>
<text x="145.2" y="40.3">IO2</text>
<text x="175.9" y="37.1" transform="rotate(-90 175.9 37.1)">EN</text>
<text x="191.4" y="37.1" transform="rotate(-90 191.4 37.1)">IO0</text>
<text x="369.3" y="39.3">IO6</text>
<text x="57.1" y="44.6">IO4</text>
<text x="144.4" y="47.8">RXD</text>
<text x="144.4" y="44.3">TXD</text>
<text x="366.6" y="46">IO15</text>
<text x="369.3" y="42.8">IO7</text>
<text x="57.1" y="48.1">IO5</text>
<text x="57.1" y="51.6">IO6</text>
<text x="145.2" y="50.9">IO42</text>
<text x="366.6" y="49.5">IO16</text>
<text x="366.6" y="53">IO17</text>
<text x="54.3" y="58.3">IO15</text>
<text x="57.1" y="55.2">IO7</text>
<text x="145.2" y="57.9">IO40</text>
<text x="145.2" y="54.4">IO41</text>
<text x="366.6" y="56.6">IO18</text>
<text x="54.3" y="61.8">IO16</text>
<text x="54.3" y="65.4">IO17</text>
<text x="145.2" y="65">IO38</text>
<text x="145.2" y="61.5">IO39</text>
<text x="318.8" y="63.5" transform="rotate(-90 318.8 63.5)">IO1</text>
<text x="366.6" y="63.6">IO19</text>
<text x="367.5" y="60.1">IO8</text>
<text x="54.3" y="68.9">IO18</text>
<text x="145.2" y="68.5">IO37</text>
<text x="366.6" y="67.1">IO20</text>
<text x="369.3" y="71">IO3</text>
<text x="54.3" y="76">IO19</text>
<text x="55.3" y="72.4">IO8</text>
<text x="145.2" y="75.6">IO35</text>
<text x="145.2" y="72">IO36</text>
<text x="315.7" y="72.7" transform="rotate(-90 315.7 72.7)">EXT_IO1</text>
<text x="367.4" y="74.6">IO46</text>
<text x="369.3" y="77.7">IO9</text>
<text x="54.3" y="79.5">IO20</text>
<text x="145.2" y="79.1">IO0</text>
<text x="367.5" y="81.2">IO10</text>
<text x="367.5" y="84.8">IO11</text>
<text x="367.5" y="88.3">IO12</text>
<text x="166.4" y="99.3">IO42</text>
<text x="166.4" y="102.8">IO41</text>
<text x="166.4" y="106.4">IO40</text>
<text x="86.3" y="109.3" transform="rotate(-90 86.3 109.3)">IO3</text>
<text x="89.8" y="111.2" transform="rotate(-90 89.8 111.2)">IO46</text>
<text x="93" y="109.4" transform="rotate(-90 93 109.4)">IO9</text>
<text x="96.5" y="111.2" transform="rotate(-90 96.5 111.2)">IO10</text>
<text x="100" y="111.2" transform="rotate(-90 100 111.2)">IO11</text>
<text x="103.5" y="111.2" transform="rotate(-90 103.5 111.2)">IO12</text>
<text x="107.1" y="111.2" transform="rotate(-90 107.1 111.2)">IO13</text>
<text x="110.6" y="111.2" transform="rotate(-90 110.6 111.2)">IO14</text>
<text x="114.1" y="112.1" transform="rotate(-90 114.1 112.1)">IO21</text>
<text x="118" y="111.2" transform="rotate(-90 118 111.2)">IO47</text>
<text x="121.6" y="111.2" transform="rotate(-90 121.6 111.2)">IO48</text>
<text x="125.1" y="111.2" transform="rotate(-90 125.1 111.2)">IO45</text>
<text x="166.4" y="109.9">IO39</text>
<text x="360.4" y="116.5">EXT_IO1</text>
<text x="368.2" y="123.6">TXD</text>
<text x="369.3" y="120.5">IO2</text>
<text x="28.8" y="128.7">EN</text>
<text x="367.4" y="131.1">IO42</text>
<text x="368" y="127.1">RXD</text>
<text x="367.4" y="134.6">IO41</text>
<text x="367.4" y="138.1">IO40</text>
<text x="367.4" y="141.7">IO39</text>
<text x="367.4" y="145.2">IO38</text>
<text x="367.4" y="148.7">IO37</text>
<text x="367.4" y="152.2">IO36</text>
<text x="367.4" y="155.8">IO35</text>
<text x="369.3" y="159.3">IO0</text>
<text x="357.7" y="165.9">EXT_IO48</text>
<text x="367.4" y="162.8">IO45</text>
<text x="366.6" y="173">IO21</text>
<text x="367.4" y="169.8">IO47</text>
<text x="367.5" y="176.5">IO14</text>
<text x="98.9" y="183.6">USB_DN</text>
<text x="367.5" y="180">IO13</text>
<text x="99.5" y="186.8">USB_DP</text>
<text x="241.4" y="194.2">DTR</text>
<text x="349.8" y="197.2">EN</text>
<text x="252" y="201.2">RXD</text>
<text x="129.9" y="204.8">USB_DP</text>
<text x="129.9" y="208.3">USB_DN</text>
<text x="241.4" y="208.3">RTS</text>
<text x="252" y="204.8">TXD</text>
<text x="278.5" y="208.3">DTR</text>
<text x="351.5" y="225.1">IO0</text>
<text x="111.7" y="239.6">IO19</text>
<text x="279.3" y="236.2">RTS</text>
<text x="111.7" y="243.1">IO20</text>
</g>
<g font-size="3.9" fill="#800">
<text x="250.5" y="261">TITLE:</text>
<text x="379.1" y="265.7">REV:</text>
<text x="287.4" y="275.2">Company:</text>
<text x="378.7" y="275.8">Sheet: 1/1</text>
<text x="287.4" y="282.9">Date:</text>
<text x="336.4" y="282.9">Drawn By: dekip</text>
</g>
<g font-size="3.2" fill="#800">
<text x="41.6" y="6.8">1</text>
<text x="110.8" y="6.8">2</text>
<text x="179.9" y="6.8">3</text>
<text x="249.1" y="6.8">4</text>
<text x="318.2" y="6.8">5</text>
<text x="4.1" y="41.9">A</text>
<text x="405.9" y="41.9">A</text>
<text x="4.1" y="111.1">B</text>
<text x="405.9" y="111.1">B</text>
<text x="4.1" y="180.2">C</text>
<text x="405.9" y="180.2">C</text>
<text x="4.1" y="249.3">D</text>
<text x="405.9" y="249.3">D</text>
<text x="41.6" y="287.6">1</text>
<text x="110.8" y="287.6">2</text>
<text x="179.9" y="287.6">3</text>
<text x="249.1" y="287.6">4</text>
<text x="318.2" y="287.6">5</text>
</g>
<g font-size="3.2" fill="#000080">
<text x="384.8" y="12.3">H2</text>
<text x="101.8" y="20.9">U1</text>
<text x="244.5" y="18.6">JP3</text>
<text x="101.4" y="24.2">ESP32-S3</text>
<text x="314.7" y="26.4">JP2</text>
<text x="19.4" y="47.3">22uF</text>
<text x="19.4" y="44.1">C2</text>
<text x="31.7" y="47.3">100nF</text>
<text x="32.1" y="44.1">C1</text>
<text x="246.4" y="44">LED1</text>
<text x="246.4" y="47.1">WS2812C</text>
<text x="339" y="45.5">22K</text>
<text x="339" y="42.3">R11</text>
<text x="176.4" y="56.4">SW1</text>
<text x="192.3" y="56.4">SW2</text>
<text x="216.6" y="60">C11</text>
<text x="339.4" y="59.6">5.6K</text>
<text x="339.4" y="56.4">R12</text>
<text x="216.7" y="63.5">10uF</text>
<text x="184.3" y="89.9">H1</text>
<text x="257.3" y="87.9">CN1</text>
<text x="256.9" y="91.1">JST_2PIN-SMT-RA</text>
<text x="385.4" y="104">H3</text>
<text x="23.3" y="124.9">10K</text>
<text x="23.3" y="121.7">R1</text>
<text x="234.8" y="125.3">MCP73831T-2ATI/OT</text>
<text x="246.6" y="121.7">U5</text>
<text x="271.2" y="125.5">R16</text>
<text x="271" y="128.7">2K</text>
<text x="21.2" y="132.9">C3</text>
<text x="86" y="134.7">D5</text>
<text x="116.8" y="137.3">DMG3415U-7</text>
<text x="116.8" y="134.1">Q1</text>
<text x="156.6" y="136.5">SE5218ALG-LF</text>
<text x="156.6" y="133.3">U4</text>
<text x="326.9" y="135.8">R7</text>
<text x="21.9" y="139.4">1uF</text>
<text x="77.6" y="138.2">LMBR0530T1G</text>
<text x="326.7" y="139.1">330</text>
<text x="114.9" y="150">C13</text>
<text x="194.3" y="150">C12</text>
<text x="330.5" y="149.9">LED3</text>
<text x="78" y="154.9">100K</text>
<text x="78.2" y="151.7">R15</text>
<text x="114.7" y="153.1">2.2uF</text>
<text x="194" y="153.1">2.2uF</text>
<text x="221.9" y="153.5">C14</text>
<text x="269.5" y="153.5">LED2</text>
<text x="330.2" y="153.2">red</text>
<text x="222" y="157">10uF</text>
<text x="144.6" y="166.3">7P SPDT Switch</text>
<text x="144.6" y="163.2">SW4</text>
<text x="268.7" y="167.6">R17</text>
<text x="15.1" y="171.1">USB1</text>
<text x="68.5" y="172.5">D1</text>
<text x="268.5" y="170.8">510</text>
<text x="11.3" y="174.6">micro USBFemale</text>
<text x="68.5" y="175.6">1N5819</text>
<text x="197.2" y="184.5">U2</text>
<text x="197.2" y="187.6">CP2102N-A01-GQFN28</text>
<text x="31.4" y="192.3">D2 D3 D4</text>
<text x="51.2" y="196.4">LESD5D5.0CT1G</text>
<text x="51.2" y="200">LESD5D5.0CT1G</text>
<text x="51.2" y="203.5">LESD5D5.0CT1G</text>
<text x="86.4" y="202.5">10uF</text>
<text x="86.4" y="199.3">C4</text>
<text x="302.7" y="201.3">R6</text>
<text x="302.3" y="204.5">10K</text>
<text x="324.4" y="208.2">Q4</text>
<text x="324.2" y="211.3">8050M-C</text>
<text x="140.8" y="218.7">C8</text>
<text x="16.9" y="227.6">USB2</text>
<text x="140.9" y="222.3">10uF</text>
<text x="7.8" y="231.1">micro USBFemale</text>
<text x="302.3" y="232.8">10K</text>
<text x="302.7" y="229.5">R2</text>
<text x="324.2" y="239.6">8050M-C</text>
<text x="324.4" y="236.4">Q3</text>
<text x="131.9" y="243.8">R4</text>
<text x="33.2" y="248.7">D6 D7 D8</text>
<text x="131.9" y="246.9">22.1K</text>
<text x="52.9" y="252.9">LESD5D5.0CT1G</text>
<text x="52.9" y="256.4">LESD5D5.0CT1G</text>
<text x="86.1" y="254">C5</text>
<text x="102.8" y="254">C6</text>
<text x="143.2" y="257.5">R3</text>
<text x="153.5" y="254.6">C7</text>
<text x="52.9" y="259.9">LESD5D5.0CT1G</text>
<text x="84.4" y="259.3">22pF</text>
<text x="102.1" y="259.3">22pF</text>
<text x="143.2" y="260.6">47.5K</text>
<text x="154.1" y="261.1">1uF</text>
<text x="179.3" y="267.7">1K</text>
<text x="179.5" y="264.5">R5</text>
</g>
<g font-size="3.2" fill="#00f">
<text x="384.1" y="19.7">1</text>
<text x="384.1" y="23.2">2</text>
<text x="387.6" y="21.4">1</text>
<text x="384.1" y="26.7">3</text>
<text x="387.6" y="25">2</text>
<text x="387.6" y="28.5">3</text>
<text x="132.3" y="35.6">39</text>
<text x="384.1" y="30.3">4</text>
<text x="384.1" y="33.8">5</text>
<text x="387.6" y="32">4</text>
<text x="387.6" y="35.6">5</text>
<text x="124" y="40.5">IO2</text>
<text x="124" y="37">IO1</text>
<text x="132.3" y="39.1">38</text>
<text x="384.1" y="37.3">6</text>
<text x="384.1" y="40.9">7</text>
<text x="387.6" y="39.1">6</text>
<text x="73.8" y="42.6">4</text>
<text x="73.8" y="46.1">5</text>
<text x="78.3" y="44">IO4</text>
<text x="78.3" y="47.6">IO5</text>
<text x="384.1" y="44.4">8</text>
<text x="384.1" y="47.9">9</text>
<text x="387.6" y="42.6">7</text>
<text x="387.6" y="46.1">8</text>
<text x="73.8" y="49.7">6</text>
<text x="73.8" y="53.2">7</text>
<text x="78.3" y="51.1">IO6</text>
<text x="122" y="51.1">IO42</text>
<text x="132.3" y="53.2">34</text>
<text x="132.3" y="49.7">35</text>
<text x="174.3" y="48.3" transform="rotate(-90 174.3 48.3)">2</text>
<text x="175.7" y="51" transform="rotate(-90 175.7 51)">2</text>
<text x="190.1" y="48.3" transform="rotate(-90 190.1 48.3)">2</text>
<text x="191.6" y="51" transform="rotate(-90 191.6 51)">2</text>
<text x="257.1" y="53.2">DIN</text>
<text x="264.8" y="51.4">4</text>
<text x="382.1" y="51.4">10</text>
<text x="387.6" y="49.7">9</text>
<text x="387.6" y="53.2">10</text>
<text x="73.8" y="56.7">8</text>
<text x="78.3" y="54.6">IO7</text>
<text x="78.3" y="58.1">IO15</text>
<text x="122" y="58.1">IO40</text>
<text x="122" y="54.6">IO41</text>
<text x="132.3" y="56.7">33</text>
<text x="234.2" y="55">2</text>
<text x="237.7" y="56.7">DOUT</text>
<text x="382.1" y="55">11</text>
<text x="382.1" y="58.5">12</text>
<text x="387.6" y="56.7">11</text>
<text x="71.8" y="63.8">10</text>
<text x="73.8" y="60.3">9</text>
<text x="78.3" y="61.7">IO16</text>
<text x="78.3" y="65.2">IO17</text>
<text x="122" y="65.2">IO38</text>
<text x="122" y="61.7">IO39</text>
<text x="132.3" y="63.8">31</text>
<text x="132.3" y="60.3">32</text>
<text x="174.3" y="64.4" transform="rotate(-90 174.3 64.4)">1</text>
<text x="175.7" y="61.7" transform="rotate(-90 175.7 61.7)">1</text>
<text x="190.1" y="64.4" transform="rotate(-90 190.1 64.4)">1</text>
<text x="191.6" y="61.7" transform="rotate(-90 191.6 61.7)">1</text>
<text x="382.1" y="62">13</text>
<text x="382.1" y="65.5">14</text>
<text x="387.6" y="60.3">12</text>
<text x="387.6" y="63.8">13</text>
<text x="71.8" y="67.3">11</text>
<text x="71.8" y="70.8">12</text>
<text x="78.3" y="68.7">IO18</text>
<text x="122" y="68.7">IO37</text>
<text x="132.3" y="70.8">29</text>
<text x="132.3" y="67.3">30</text>
<text x="382.1" y="69.1">15</text>
<text x="387.6" y="67.3">14</text>
<text x="387.6" y="70.8">15</text>
<text x="71.8" y="74.4">13</text>
<text x="71.8" y="77.9">14</text>
<text x="78.3" y="72.2">IO8</text>
<text x="78.3" y="75.8">IO19</text>
<text x="122" y="75.8">IO35</text>
<text x="122" y="72.2">IO36</text>
<text x="132.3" y="74.4">28</text>
<text x="382.1" y="72.6">16</text>
<text x="382.1" y="76.1">17</text>
<text x="387.6" y="74.4">16</text>
<text x="387.6" y="77.9">17</text>
<text x="78.3" y="79.3">IO20</text>
<text x="382.1" y="79.7">18</text>
<text x="382.1" y="83.2">19</text>
<text x="387.6" y="81.4">18</text>
<text x="85.7" y="88.1" transform="rotate(-90 85.7 88.1)">IO3</text>
<text x="89.3" y="88.1" transform="rotate(-90 89.3 88.1)">IO46</text>
<text x="92.8" y="88.1" transform="rotate(-90 92.8 88.1)">IO9</text>
<text x="96.3" y="88.1" transform="rotate(-90 96.3 88.1)">IO10</text>
<text x="99.8" y="88.1" transform="rotate(-90 99.8 88.1)">IO11</text>
<text x="103.4" y="88.1" transform="rotate(-90 103.4 88.1)">IO12</text>
<text x="106.9" y="88.1" transform="rotate(-90 106.9 88.1)">IO13</text>
<text x="110.4" y="88.1" transform="rotate(-90 110.4 88.1)">IO14</text>
<text x="113.9" y="88.1" transform="rotate(-90 113.9 88.1)">IO21</text>
<text x="117.5" y="88.1" transform="rotate(-90 117.5 88.1)">IO47</text>
<text x="121" y="88.1" transform="rotate(-90 121 88.1)">IO48</text>
<text x="124.5" y="88.1" transform="rotate(-90 124.5 88.1)">IO45</text>
<text x="382.1" y="86.7">20</text>
<text x="387.6" y="84.9">19</text>
<text x="387.6" y="88.5">20</text>
<text x="84.3" y="94.6" transform="rotate(-90 84.3 94.6)">15</text>
<text x="87.8" y="94.6" transform="rotate(-90 87.8 94.6)">16</text>
<text x="91.4" y="94.6" transform="rotate(-90 91.4 94.6)">17</text>
<text x="94.9" y="94.6" transform="rotate(-90 94.9 94.6)">18</text>
<text x="98.4" y="94.6" transform="rotate(-90 98.4 94.6)">19</text>
<text x="102" y="94.6" transform="rotate(-90 102 94.6)">20</text>
<text x="105.5" y="94.6" transform="rotate(-90 105.5 94.6)">21</text>
<text x="109" y="94.6" transform="rotate(-90 109 94.6)">22</text>
<text x="112.5" y="94.6" transform="rotate(-90 112.5 94.6)">23</text>
<text x="116.1" y="94.6" transform="rotate(-90 116.1 94.6)">24</text>
<text x="119.6" y="94.6" transform="rotate(-90 119.6 94.6)">25</text>
<text x="123.1" y="94.6" transform="rotate(-90 123.1 94.6)">26</text>
<text x="382.1" y="90.2">21</text>
<text x="382.1" y="93.8">22</text>
<text x="387.6" y="92">21</text>
<text x="387.6" y="95.5">22</text>
<text x="183" y="97.3">1</text>
<text x="183" y="100.8">2</text>
<text x="186.5" y="99.1">1</text>
<text x="183" y="104.4">3</text>
<text x="183" y="107.9">4</text>
<text x="186.5" y="102.6">2</text>
<text x="186.5" y="106.1">3</text>
<text x="186.5" y="109.6">4</text>
<text x="384.1" y="111.4">1</text>
<text x="387.6" y="113.2">1</text>
<text x="384.1" y="114.9">2</text>
<text x="384.1" y="118.5">3</text>
<text x="387.6" y="116.7">2</text>
<text x="384.1" y="122">4</text>
<text x="384.1" y="125.5">5</text>
<text x="387.6" y="120.2">3</text>
<text x="387.6" y="123.8">4</text>
<text x="99.9" y="130.8">1</text>
<text x="110.8" y="127.3" transform="rotate(-90 110.8 127.3)">2</text>
<text x="234.3" y="130.8">1</text>
<text x="261.1" y="130.8">5</text>
<text x="384.1" y="129">6</text>
<text x="387.6" y="127.3">5</text>
<text x="387.6" y="130.8">6</text>
<text x="234.3" y="137.9">2</text>
<text x="238.8" y="132.2">STAT</text>
<text x="249.5" y="132.2">PROG</text>
<text x="384.1" y="132.6">7</text>
<text x="384.1" y="136.1">8</text>
<text x="387.6" y="134.3">7</text>
<text x="387.6" y="137.9">8</text>
<text x="110.8" y="138.8" transform="rotate(-90 110.8 138.8)">3</text>
<text x="162.6" y="143.2">VOUT</text>
<text x="173" y="141.4">5</text>
<text x="238.8" y="139.3">VSS</text>
<text x="382.1" y="143.2">10</text>
<text x="384.1" y="139.6">9</text>
<text x="387.6" y="141.4">9</text>
<text x="142.4" y="148.4">3</text>
<text x="173" y="148.4">4</text>
<text x="234.3" y="144.9">3</text>
<text x="238.8" y="146.3">VBAT</text>
<text x="251.5" y="146.3">VDD</text>
<text x="261.1" y="144.9">4</text>
<text x="382.1" y="146.7">11</text>
<text x="387.6" y="144.9">10</text>
<text x="387.6" y="148.4">11</text>
<text x="145.9" y="150.2">ENABLE</text>
<text x="167" y="150.2">NC</text>
<text x="382.1" y="150.2">12</text>
<text x="382.1" y="153.7">13</text>
<text x="387.6" y="152">12</text>
<text x="387.6" y="155.5">13</text>
<text x="382.1" y="157.3">14</text>
<text x="382.1" y="160.8">15</text>
<text x="387.6" y="159">14</text>
<text x="382.1" y="164.3">16</text>
<text x="382.1" y="167.9">17</text>
<text x="387.6" y="162.6">15</text>
<text x="387.6" y="166.1">16</text>
<text x="382.1" y="171.4">18</text>
<text x="387.6" y="169.6">17</text>
<text x="387.6" y="173.1">18</text>
<text x="15.7" y="179.8">V+</text>
<text x="22.9" y="178.4">1</text>
<text x="382.1" y="174.9">19</text>
<text x="382.1" y="178.4">20</text>
<text x="387.6" y="176.7">19</text>
<text x="16.6" y="183.4">D-</text>
<text x="22.9" y="182">2</text>
<text x="22.9" y="185.5">3</text>
<text x="382.1" y="182">21</text>
<text x="382.1" y="185.5">22</text>
<text x="387.6" y="180.2">20</text>
<text x="387.6" y="183.7">21</text>
<text x="15.4" y="186.9">D+</text>
<text x="16.7" y="190.4">ID</text>
<text x="22.9" y="189">4</text>
<text x="387.6" y="187.3">22</text>
<text x="16.9" y="194">V-</text>
<text x="22.9" y="192.5">5</text>
<text x="168.9" y="192.5">1</text>
<text x="168.9" y="196.1">2</text>
<text x="172.4" y="194.3">DCD</text>
<text x="172.4" y="197.8">RI/CLK</text>
<text x="219.4" y="197.8">DSR</text>
<text x="219.6" y="194.3">DTR</text>
<text x="227.7" y="196.1">27</text>
<text x="227.7" y="192.5">28</text>
<text x="168.9" y="203.1">4</text>
<text x="219.7" y="201.4">TXD</text>
<text x="227.7" y="203.1">25</text>
<text x="227.7" y="199.6">26</text>
<text x="168.9" y="206.7">5</text>
<text x="172.4" y="204.9">D+</text>
<text x="172.4" y="208.4">D-</text>
<text x="219.4" y="204.9">RXD</text>
<text x="219.9" y="208.4">RTS</text>
<text x="227.7" y="206.7">24</text>
<text x="168.9" y="213.7">7</text>
<text x="172.4" y="215.5">VREGIN</text>
<text x="214.9" y="215.5">GPIO.4</text>
<text x="219.9" y="211.9">CTS</text>
<text x="227.7" y="213.7">22</text>
<text x="227.7" y="210.2">23</text>
<text x="168.9" y="217.2">8</text>
<text x="168.9" y="220.8">9</text>
<text x="172.4" y="219">VBUS</text>
<text x="214.9" y="219">GPIO.5</text>
<text x="227.7" y="220.8">20</text>
<text x="227.7" y="217.2">21</text>
<text x="166.9" y="224.3">10</text>
<text x="166.9" y="227.8">11</text>
<text x="172.4" y="222.5">RSTb</text>
<text x="172.4" y="226.1">NC</text>
<text x="207.3" y="226.1">GPIO.0/TXT</text>
<text x="214.9" y="222.5">GPIO.6</text>
<text x="227.7" y="227.8">18</text>
<text x="227.7" y="224.3">19</text>
<text x="166.9" y="231.4">12</text>
<text x="172.4" y="229.6">SUSPENDb</text>
<text x="172.4" y="233.1">SUSPEND</text>
<text x="203" y="233.1">GPIO.2/RS485</text>
<text x="207.1" y="229.6">GPIO.1/RXT</text>
<text x="227.7" y="231.4">17</text>
<text x="17.5" y="236.3">V+</text>
<text x="18.3" y="239.8">D-</text>
<text x="24.7" y="234.9">1</text>
<text x="24.7" y="238.4">2</text>
<text x="166.9" y="234.9">13</text>
<text x="166.9" y="238.4">14</text>
<text x="172.4" y="236.6">CHREN</text>
<text x="199.7" y="236.6">GPIO.3/WAKEUP</text>
<text x="227.7" y="238.4">15</text>
<text x="227.7" y="234.9">16</text>
<text x="17.2" y="243.3">D+</text>
<text x="24.7" y="241.9">3</text>
<text x="24.7" y="245.5">4</text>
<text x="172.4" y="240.2">CHR1</text>
<text x="217.4" y="240.2">CHR0</text>
<text x="220.1" y="243.7">EXP</text>
<text x="227.7" y="241.9">29</text>
<text x="18.4" y="246.9">ID</text>
<text x="18.6" y="250.4">V-</text>
<text x="24.7" y="249">5</text>
</g>
<g font-size="3.2">
<text x="121.3" y="29.9">EPAD</text>
<text x="132.3" y="28.5">41</text>
<text x="73.8" y="32">1</text>
<text x="78.3" y="33.4">GND</text>
<text x="122.5" y="33.4">GND</text>
<text x="132.3" y="32">40</text>
<text x="256.8" y="56.7">VSS</text>
<text x="264.8" y="55">3</text>
<text x="142.4" y="144.9">2</text>
<text x="145.9" y="146.7">GND</text>
<text x="168.9" y="199.6">3</text>
<text x="172.4" y="201.4">GND</text>
</g>
<g font-size="3.2" fill="#f00">
<text x="73.8" y="35.6">2</text>
<text x="78.3" y="37">3v3</text>
<text x="234.2" y="51.4">1</text>
<text x="237.7" y="53.2">VDD</text>
<text x="142.4" y="141.4">1</text>
<text x="145.9" y="143.2">VIN</text>
<text x="168.9" y="210.2">6</text>
<text x="172.4" y="211.9">VDD</text>
</g>
<g font-size="3.2" fill="#f60">
<text x="73.8" y="39.1">3</text>
<text x="78.3" y="40.5">EN</text>
</g>
<g font-size="3.2" fill="#0f0">
<text x="121" y="47.6">RXD0</text>
<text x="121.2" y="44">TXD0</text>
<text x="132.3" y="46.1">36</text>
<text x="132.3" y="42.6">37</text>
</g>
<g font-size="3.2" fill="#f0f">
<text x="132.3" y="77.9">27</text>
<text x="124" y="79.3">IO0</text>
</g>
<g font-size="3.2" fill="#8d2323">
<text x="260.4" y="95.5">2</text>
<text x="260.4" y="99.1">1</text>
</g>
</svg>
